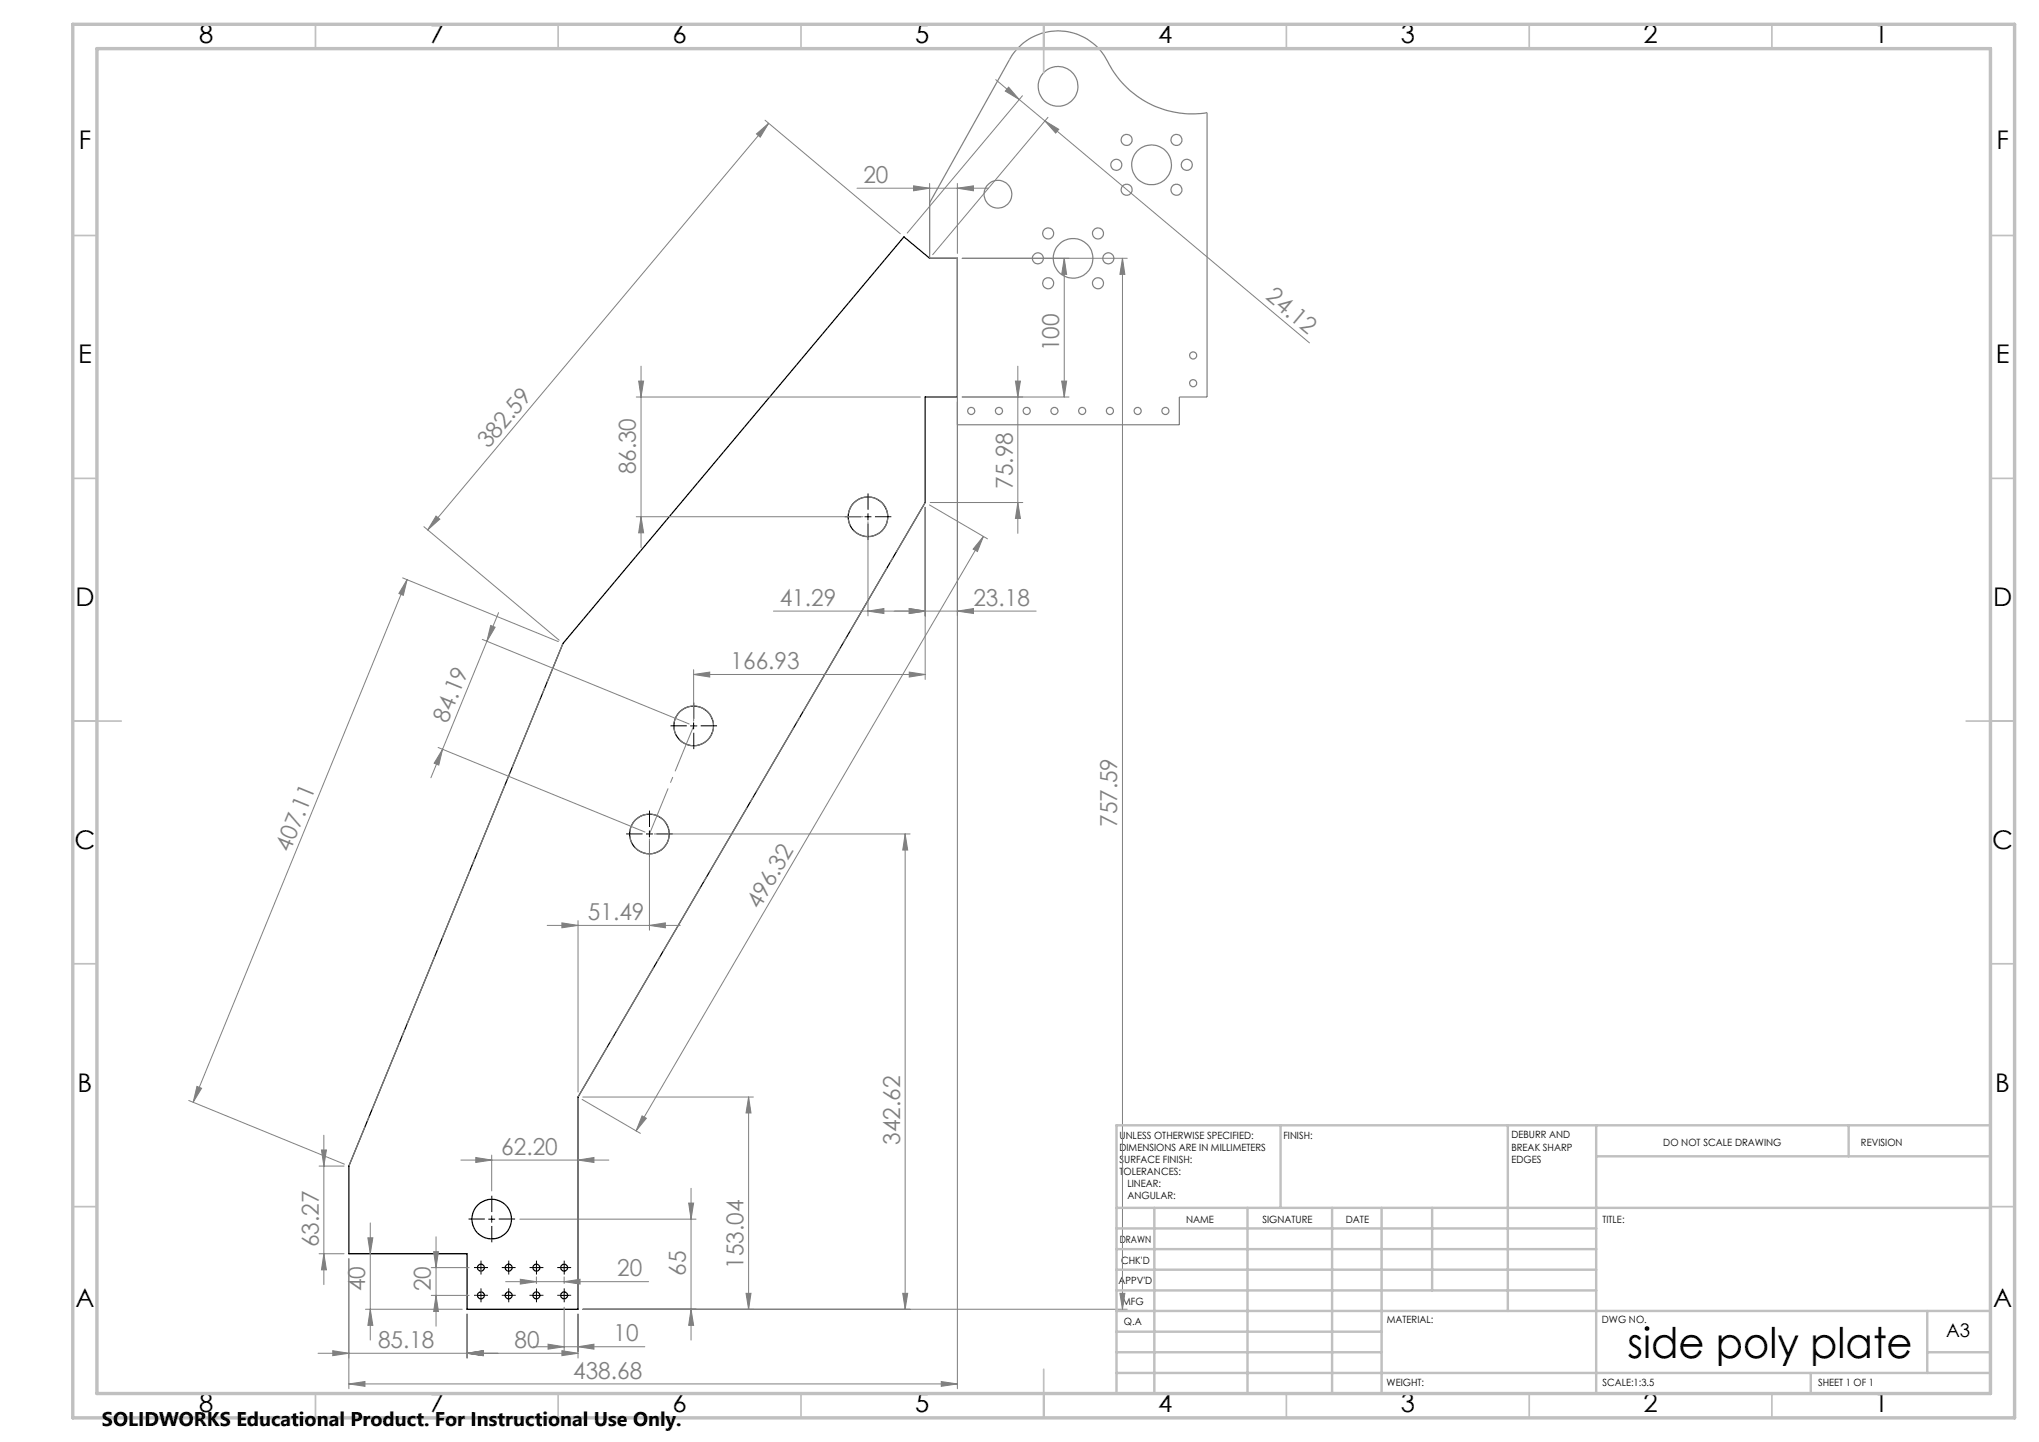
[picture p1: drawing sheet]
<svg xmlns="http://www.w3.org/2000/svg" width="420mm" height="297mm" viewBox="0 0 420 297" stroke-linecap="round" stroke-linejoin="round" font-family="sans-serif">
<g fill="none" stroke="#000" stroke-width=".25">
<path d="M186.2 48.8l5.3 4.4h5.7v28.6h-6.6v21.7l-71.5 122.5v43.7h-22.9v-11.5h-24.3v-18l44.1-107.7z"/>
<circle cx="178.8" cy="106.4" r="4.1"/>
<circle cx="142.9" cy="149.5" r="4.1"/>
<circle cx="133.8" cy="171.8" r="4.1"/>
<circle cx="101.3" cy="251.1" r="4.1"/>
<circle cx="99.1" cy="266.8" r=".71"/>
<circle cx="99.1" cy="261.1" r=".71"/>
<circle cx="104.8" cy="266.8" r=".71"/>
<circle cx="104.8" cy="261.1" r=".71"/>
<circle cx="110.5" cy="266.8" r=".71"/>
<circle cx="110.5" cy="261.1" r=".71"/>
<circle cx="116.2" cy="266.8" r=".71"/>
<circle cx="116.2" cy="261.1" r=".71"/>
</g>
<g fill="none" stroke="#808080" stroke-width=".21">
<path d="M205.1 16.4l4.8 4.1M207.8 18l2.1 2.5-2.8-1.7zM210.6 19.7l-23.7 28.3M155.8 27.6l2.5-2.2-1.7 2.9zM157.6 24.8l27.9 23.4M158.3 25.4l-70.2 83.7M176.5 38.8h27.1M188.2 38.3l3.3 .5-3.3 .5zM191.5 37.8v14.4M197.2 38.8l3.3-.5v1zM197.2 37.8v14.4M209.9 20.5l5.3 4.4"/>
<path d="M215.2 24.9l2.9 1.7-.6 .8zM215.2 24.9l54.5 45.7M215.9 24.2l-23.8 28.3M198.2 53.2h34M219.2 53.2v28.6M219.2 53.2l.5 3.3h-1zM231.2 53.2v216.5M231.2 53.2l.5 3.3h-1zM131.6 78.5h1l-.6 3.3zM132 75.4v37.4M209.2 78.5h1l-.5 3.3zM209.7 75.4v34.5"/>
<path d="M218.7 78.5h1l-.5 3.3zM131.1 81.8h58.5M197.2 82.8v203.2M198.2 81.8h22M82.9 119l32.1 13.1M83.9 119.4l-.8 3.2-.9-.4zM83.9 119.4l-44.1 107.6M87.3 108.5l27.9 23.4M89.8 106.3l.8 .6-2.5 2.2zM131.1 106.4h46.7M132 106.4l.6 3.3h-1zM178.8 107.5v19.4"/>
<path d="M190.6 104.5v35.4M191.5 104l11.9 7M191.6 103.5h19.1M202.6 110.5l-1.3 3.1-.9-.5zM202.6 110.5l-71.6 122.4M209.7 103.5l.5 3.3h-1zM99.3 131.7l42.7 17.4M100.3 132.1l-11.5 28.1M101.1 128.8l.9 .4-1.7 2.9zM102.7 126.2l-2.4 5.9M142.9 138.9l3.3-.5v1zM142.9 137.9v10.6"/>
<path d="M142.9 138.9h47.7M178.8 125.9l3.3-.6v1.1zM187.3 138.4l3.3 .5-3.3 .5zM187.3 125.3l3.3 .6-3.3 .5zM197.2 125.9l3.3-.6v1.1zM213.4 125.9h-54.1M90.2 153.9l42.7 17.5M91.2 154.3l-.8 3.3-1-.4zM133.8 172.8v18.8M134.8 171.8h52.7M186.4 171.8l.6 3.3h-1.1zM186.4 171.8v97.9"/>
<path d="M112.7 190.6h27.4M115.7 190.1l3.4 .5-3.4 .5zM119.1 189.6v35.3M133.8 190.6l3.3-.5v1zM38.9 226.7l32 13.1M40.6 223.8l.9 .4-1.7 2.8zM66.2 236.9h1l-.5 3.3zM66.7 233.8v30.8M94.9 238.9h30.5M98 238.4l3.3 .5-3.3 .5zM101.3 237.9v7.4M119.1 238.9l3.2-.5v1z"/>
<path d="M119.9 226.4l12 7M120.1 226h35.1M132.3 229.8l.8 .5-2.1 2.6zM154.2 226v43.7M154.2 226l.5 3.2h-1zM65.7 240.2h5.2M65.7 258.2h5.2M66.7 258.2l.5 3.3h-1zM71.9 259.3v26.7M75.8 254.9h1l-.5 3.3zM76.3 251.9v24.1M89.3 257.8h1l-.5 3.3z"/>
<path d="M89.8 254.7v18.5M107.1 251.1h36.3M141.9 247.8h1l-.6 3.3zM142.3 244.8v31.2M65.5 278.7h53.6M68.5 278.2l3.4 .5-3.4 .5zM75.3 269.7h19.9M76.3 269.7l.5 3.3h-1zM88.8 261.1h7.8M88.8 266.8h7.8M89.8 266.8l.5 3.3h-1zM96.2 278.7l3.3-.5v1z"/>
<path d="M96.2 270.6v9.1M104.1 264h29.5M107.2 263.5l3.3 .5-3.3 .5zM109.9 277.4h22.9M110.5 263v1.4M112.9 276.9l3.3 .5-3.3 .5zM115.7 278.2l3.4 .5-3.4 .5zM116.2 264l3.3-.5v1zM116.2 263v1.4M116.2 269.2v9.2M119.1 277.4l3.2-.5v1zM119.1 270.6v9.1"/>
<path d="M120.1 269.7h112.1M142.3 269.7l.6 3.3h-1zM153.7 266.4h1l-.5 3.3zM185.9 266.4h1.1l-.6 3.3zM230.7 266.4h1l-.5 3.3zM71.9 285l3.3-.5v1zM71.9 285h125.3M193.9 284.5l3.3 .5-3.3 .5z"/>
</g>
<g fill="none" stroke="#808080" stroke-width=".25">
<path d="M209.7 9.9a11.5 11.5 0 0 1 18.8 3.4 19.5 19.5 0 0 0 20.1 9.9v58.6h-5.7v5.7h-45.7v-34.3h-5.7v-11.4l16.5-29.6z"/>
<circle cx="217.9" cy="17.8" r="4.1"/>
<circle cx="230" cy="34" r="1.13"/>
<circle cx="232.1" cy="28.8" r="1.13"/>
<circle cx="232.1" cy="39.1" r="1.13"/>
<circle cx="237.2" cy="34" r="4.1"/>
<circle cx="242.3" cy="28.8" r="1.13"/>
<circle cx="242.3" cy="39.1" r="1.13"/>
<circle cx="244.5" cy="33.9" r="1.12"/>
<circle cx="205.6" cy="40" r="2.85"/>
<circle cx="213.8" cy="53.2" r="1.13"/>
<circle cx="215.9" cy="48.1" r="1.13"/>
<circle cx="215.9" cy="58.3" r="1.13"/>
<circle cx="221" cy="53.2" r="4.1"/>
<circle cx="226.2" cy="48.1" r="1.13"/>
<circle cx="226.2" cy="58.3" r="1.13"/>
<circle cx="228.3" cy="53.2" r="1.12"/>
<circle cx="245.8" cy="78.9" r=".74"/>
<circle cx="245.8" cy="73.2" r=".74"/>
<circle cx="200.1" cy="84.6" r=".74"/>
<circle cx="205.8" cy="84.6" r=".74"/>
<circle cx="211.5" cy="84.6" r=".74"/>
<circle cx="217.2" cy="84.6" r=".74"/>
<circle cx="222.9" cy="84.6" r=".74"/>
<circle cx="228.6" cy="84.6" r=".74"/>
<circle cx="234.4" cy="84.6" r=".74"/>
<circle cx="240.1" cy="84.6" r=".74"/>
</g>
<path d="M182.7 105.2a4.1 4.1 0 0 0-6.8-1.6 4.1 4.1 0 0 0 1.8 6.8 4.1 4.1 0 0 0 5.1-4.9l-.1-.3M146.8 148.3a4.1 4.1 0 0 0-6.8-1.7 4.1 4.1 0 0 0 1.8 6.8 4.1 4.1 0 0 0 5.1-4.8l-.1-.3M137.7 170.6a4.1 4.1 0 0 0-6.8-1.7 4.1 4.1 0 0 0 1.8 6.8 4.1 4.1 0 0 0 5.1-4.9l-.1-.2" fill="none" stroke="#808080" stroke-width=".21" stroke-dasharray="15.2 1.3 1.3 1.3" stroke-dashoffset="4.3" stroke-linecap="butt"/>
<path d="M190.6 103.5l-71.5 122.4" fill="none" stroke="#808080" stroke-width=".21" stroke-dasharray="15.2 1.3 1.3 1.3" stroke-dashoffset="3.4" stroke-linecap="butt"/>
<path d="M116 132.5l-44.1 107.6" fill="none" stroke="#808080" stroke-width=".21" stroke-dasharray="15.2 1.3 1.3 1.3" stroke-dashoffset="6.6" stroke-linecap="butt"/>
<path d="M133.8 171.8l9.1-22.3" fill="none" stroke="#808080" stroke-width=".21" stroke-dasharray="15.2 1.3 1.3 1.3" stroke-dashoffset="5.1" stroke-linecap="butt"/>
<g fill="none" stroke="#000" stroke-width=".21" stroke-dasharray="15.2 1.3 1.3 1.3" stroke-linecap="butt">
<path d="M177.4 106.4h-3.4M178.8 105v-3.4M178.8 107.9v3.3M180.2 106.4h3.4M141.5 149.5h-3.4M142.9 148.1v-3.4M142.9 150.9v3.4M144.3 149.5h3.4M132.4 171.8h-3.4M133.8 170.3v-3.3M133.8 173.2v3.4M135.2 171.8h3.4"/>
<path d="M99.9 251.1h-3.4M101.3 249.6v-3.3M101.3 252.5v3.4M102.7 251.1h3.4M98.4 261.1h-.8M98.4 266.8h-.8M99.1 260.4v-.8M99.1 261.8v.7M99.1 266.1v-.7M99.1 267.5v.7M99.8 261.1h.7M99.8 266.8h.7"/>
<path d="M104.1 266.8h-.7M104.1 261.1h-.7M104.8 266.1v-.7M104.8 267.5v.7M104.8 260.4v-.8M104.8 261.8v.7M105.5 266.8h.7M105.5 261.1h.7M109.8 266.8h-.7M109.8 261.1h-.7M110.5 266.1v-.7M110.5 267.5v.7"/>
<path d="M110.5 260.4v-.8M110.5 261.8v.7M111.2 266.8h.7M111.2 261.1h.7M115.5 266.8h-.7M115.5 261.1h-.7M116.2 266.1v-.7M116.2 267.5v.7M116.2 260.4v-.8M116.2 261.8v.7M116.9 266.8h.7M116.9 261.1h.7"/>
</g>
<g fill="none" stroke="#000" stroke-width=".21">
<path d="M178.1 106.4h1.4M178.8 105.7v1.5M142.2 149.5h1.4M142.9 148.8v1.4M133.1 171.8h1.4M133.8 171.1v1.4M100.6 251.1h1.4M101.3 250.4v1.4M98.4 261.1h1.4M98.4 266.8h1.4M99.1 260.4v1.4M99.1 266.1v1.4"/>
<path d="M104.1 261.1h1.4M104.1 266.8h1.4M104.8 260.4v1.4M104.8 266.1v1.4M109.8 261.1h1.4M109.8 266.8h1.4M110.5 260.4v1.4M110.5 266.1v1.4M115.5 261.1h1.4M115.5 266.8h1.4M116.2 260.4v1.4M116.2 266.1v1.4"/>
</g>
<g fill="none" stroke="#c0c0c0" stroke-width=".35">
<path d="M65 5v5M115 5v5M165 5v5M215 5v10M265 5v5M315 5v5M365 5v5M15 48.5h5M410 48.5h5M15 98.5h5M410 98.5h5M15 148.5h10"/>
<path d="M405 148.5h10M15 198.5h5M410 198.5h5M15 248.5h5M410 248.5h5M65 287v5M115 287v5M165 287v5M215 282v10M265 287v5M315 287v5M365 287v5"/>
</g>
<g fill="none" stroke="#c0c0c0" stroke-width=".5">
<path d="M263.8 231.8v17M310.6 231.8v38.2M328.8 231.8v55.2M328.8 238.2h81.2M380.8 231.8v6.4M410 231.8h-180v55.2M230 248.8h180M230 257.3h98.8M230 253h98.8M237.8 248.8v38.2M257 248.8v38.2M274.4 248.8v38.2"/>
<path d="M284.6 248.8v38.2M295 248.8v17M230 265.8h98.8M230 261.5h98.8M230 278.5h54.6M230 274.3h54.6M230 270h180M397 278.5h13M397 270v12.8M230 282.8h180M373 282.8v4.2"/>
</g>
<path d="M15 5h400v287h-400zM20 10h390v277h-390z" fill="none" stroke="#c0c0c0" stroke-width=".7"/>
<g fill="#808080">
<path d="M215.2 24.9l2.9 1.7-.6 .8zM207.8 18l2.1 2.5-2.8-1.7z"/>
<path d="M133.8 190.6l3.3-.5v1zM115.7 190.1l3.4 .5-3.4 .5zM193.9 284.5l3.3 .5-3.3 .5zM71.9 285l3.3-.5v1z"/>
<path d="M96.2 278.7l3.3-.5v1zM115.7 278.2l3.4 .5-3.4 .5zM68.5 278.2l3.4 .5-3.4 .5zM96.2 278.7l3.3-.5v1zM187.3 125.3l3.3 .6-3.3 .5zM197.2 125.9l3.3-.6v1.1zM188.2 38.3l3.3 .5-3.3 .5zM197.2 38.8l3.3-.5v1zM98 238.4l3.3 .5-3.3 .5zM119.1 238.9l3.2-.5v1zM112.9 276.9l3.3 .5-3.3 .5zM119.1 277.4l3.2-.5v1zM107.2 263.5l3.3 .5-3.3 .5zM116.2 264l3.3-.5v1z"/>
<path d="M155.8 27.6l2.5-2.2-1.7 2.9zM89.8 106.3l.8 .6-2.5 2.2z"/>
<path d="M132.3 229.8l.8 .5-2.1 2.6zM202.6 110.5l-1.3 3.1-.9-.5z"/>
<path d="M91.2 154.3l-.8 3.3-1-.4zM101.1 128.8l.9 .4-1.7 2.9z"/>
<path d="M83.9 119.4l-.8 3.2-.9-.4zM40.6 223.8l.9 .4-1.7 2.8z"/>
<path d="M209.7 103.5l.5 3.3h-1zM209.2 78.5h1l-.5 3.3z"/>
<path d="M153.7 266.4h1l-.5 3.3zM154.2 226l.5 3.2h-1zM218.7 78.5h1l-.5 3.3zM219.2 53.2l.5 3.3h-1zM132 106.4l.6 3.3h-1zM131.6 78.5h1l-.6 3.3z"/>
<path d="M66.2 236.9h1l-.5 3.3zM66.7 258.2l.5 3.3h-1z"/>
<path d="M75.8 254.9h1l-.5 3.3zM76.3 269.7l.5 3.3h-1zM89.3 257.8h1l-.5 3.3zM89.8 266.8l.5 3.3h-1zM141.9 247.8h1l-.6 3.3zM142.3 269.7l.6 3.3h-1zM186.4 171.8l.6 3.3h-1.1zM185.9 266.4h1.1l-.6 3.3zM231.2 53.2l.5 3.3h-1zM230.7 266.4h1l-.5 3.3z"/>
<path d="M142.9 138.9l3.3-.5v1zM187.3 138.4l3.3 .5-3.3 .5zM178.8 125.9l3.3-.6v1.1zM187.3 125.3l3.3 .6-3.3 .5z"/>
</g>
<text font-size="8.7" x="335.2" y="279.6">side poly plate</text>
<g font-size="5.3">
<text x="41" y="8.9">8</text>
<text x="88.5" y="8.9">7</text>
<text x="138.5" y="8.9">6</text>
<text x="188.5" y="8.9">5</text>
<text x="238.5" y="8.9">4</text>
<text x="288.5" y="8.9">3</text>
<text x="338.5" y="8.9">2</text>
<text x="386" y="8.9">1</text>
<text x="16.2" y="30.6">F</text>
<text x="411.2" y="30.6">F</text>
<text x="16.1" y="74.9">E</text>
<text x="411.1" y="74.9">E</text>
<text x="15.5" y="124.9">D</text>
<text x="410.5" y="124.9">D</text>
<text x="15.4" y="174.9">C</text>
<text x="410.4" y="174.9">C</text>
<text x="16" y="224.9">B</text>
<text x="411" y="224.9">B</text>
<text x="15.5" y="269.1">A</text>
<text x="410.5" y="269.1">A</text>
<text x="41" y="290.9">8</text>
<text x="88.5" y="290.9">7</text>
<text x="138.5" y="290.9">6</text>
<text x="188.5" y="290.9">5</text>
<text x="238.5" y="290.9">4</text>
<text x="288.5" y="290.9">3</text>
<text x="338.5" y="290.9">2</text>
<text x="386" y="290.9">1</text>
</g>
<g font-size="4.8" fill="#808080">
<text x="177.8" y="37.7">20</text>
<text x="260.5" y="61.5" transform="rotate(40 260.5 61.5)">24.12</text>
<text x="218.1" y="72.4" transform="rotate(-90 218.1 72.4)">100</text>
<text x="100.6" y="92.5" transform="rotate(-50 100.6 92.5)">382.59</text>
<text x="131" y="97.7" transform="rotate(-90 131 97.7)">86.30</text>
<text x="208.6" y="100.7" transform="rotate(-90 208.6 100.7)">75.98</text>
<text x="160.6" y="124.8">41.29</text>
<text x="200.5" y="124.8">23.18</text>
<text x="150.5" y="137.8">166.93</text>
<text x="92.2" y="149" transform="rotate(-68 92.2 149)">84.19</text>
<text x="230.1" y="170.3" transform="rotate(-90 230.1 170.3)">757.59</text>
<text x="59.7" y="175.6" transform="rotate(-68 59.7 175.6)">407.11</text>
<text x="121.1" y="189.5">51.49</text>
<text x="156.4" y="187.3" transform="rotate(-60 156.4 187.3)">496.32</text>
<text x="103.3" y="237.8">62.20</text>
<text x="185.4" y="235.8" transform="rotate(-90 185.4 235.8)">342.62</text>
<text x="65.7" y="256.9" transform="rotate(-90 65.7 256.9)">63.27</text>
<text x="127.1" y="262.9">20</text>
<text x="141.3" y="262.8" transform="rotate(-90 141.3 262.8)">65</text>
<text x="153.1" y="261.4" transform="rotate(-90 153.1 261.4)">153.04</text>
<text x="75.2" y="265.9" transform="rotate(-90 75.2 265.9)">40</text>
<text x="88.8" y="265.9" transform="rotate(-90 88.8 265.9)">20</text>
<text x="77.9" y="277.6">85.18</text>
<text x="106" y="277.6">80</text>
<text x="126.4" y="276.3">10</text>
<text x="118.1" y="283.9">438.68</text>
</g>
<text font-size="4.1" x="21" y="293.7">SOLIDWORKS Educational Product. For Instructional Use Only.</text>
<text font-size="3.9" x="400.9" y="275.5">A3</text>
<g font-size="2.1">
<text x="230.6" y="234.6">UNLESS OTHERWISE SPECIFIED:</text>
<text x="230.6" y="237.1">DIMENSIONS ARE IN MILLIMETERS</text>
<text x="230.6" y="239.5">SURFACE FINISH:</text>
<text x="264.4" y="234.5">FINISH:</text>
<text x="311.3" y="234.5">DEBURR AND</text>
<text x="311.3" y="237">BREAK SHARP</text>
<text x="311.3" y="239.5">EDGES</text>
<text x="342.6" y="235.9">DO NOT SCALE DRAWING</text>
<text x="383.3" y="236.1">REVISION</text>
<text x="230.6" y="242">TOLERANCES:</text>
<text x="232.2" y="244.5">LINEAR:</text>
<text x="232.2" y="247">ANGULAR:</text>
<text x="244.3" y="252">NAME</text>
<text x="260" y="251.9">SIGNATURE</text>
<text x="277.2" y="251.9">DATE</text>
<text x="330.1" y="251.9">TITLE:</text>
<text x="230.6" y="256.1">DRAWN</text>
<text x="230.9" y="260.3">CHK'D</text>
<text x="230.4" y="264.4">APPV'D</text>
<text x="231.1" y="268.8">MFG</text>
<text x="231.5" y="273">Q.A</text>
<text x="285.6" y="272.5">MATERIAL:</text>
<text x="330" y="272.5">DWG NO.</text>
<text x="285.6" y="285.5">WEIGHT:</text>
<text x="330.1" y="285.6">SCALE:1:3.5</text>
<text x="374.5" y="285.6">SHEET 1 OF 1</text>
</g>
</svg>
